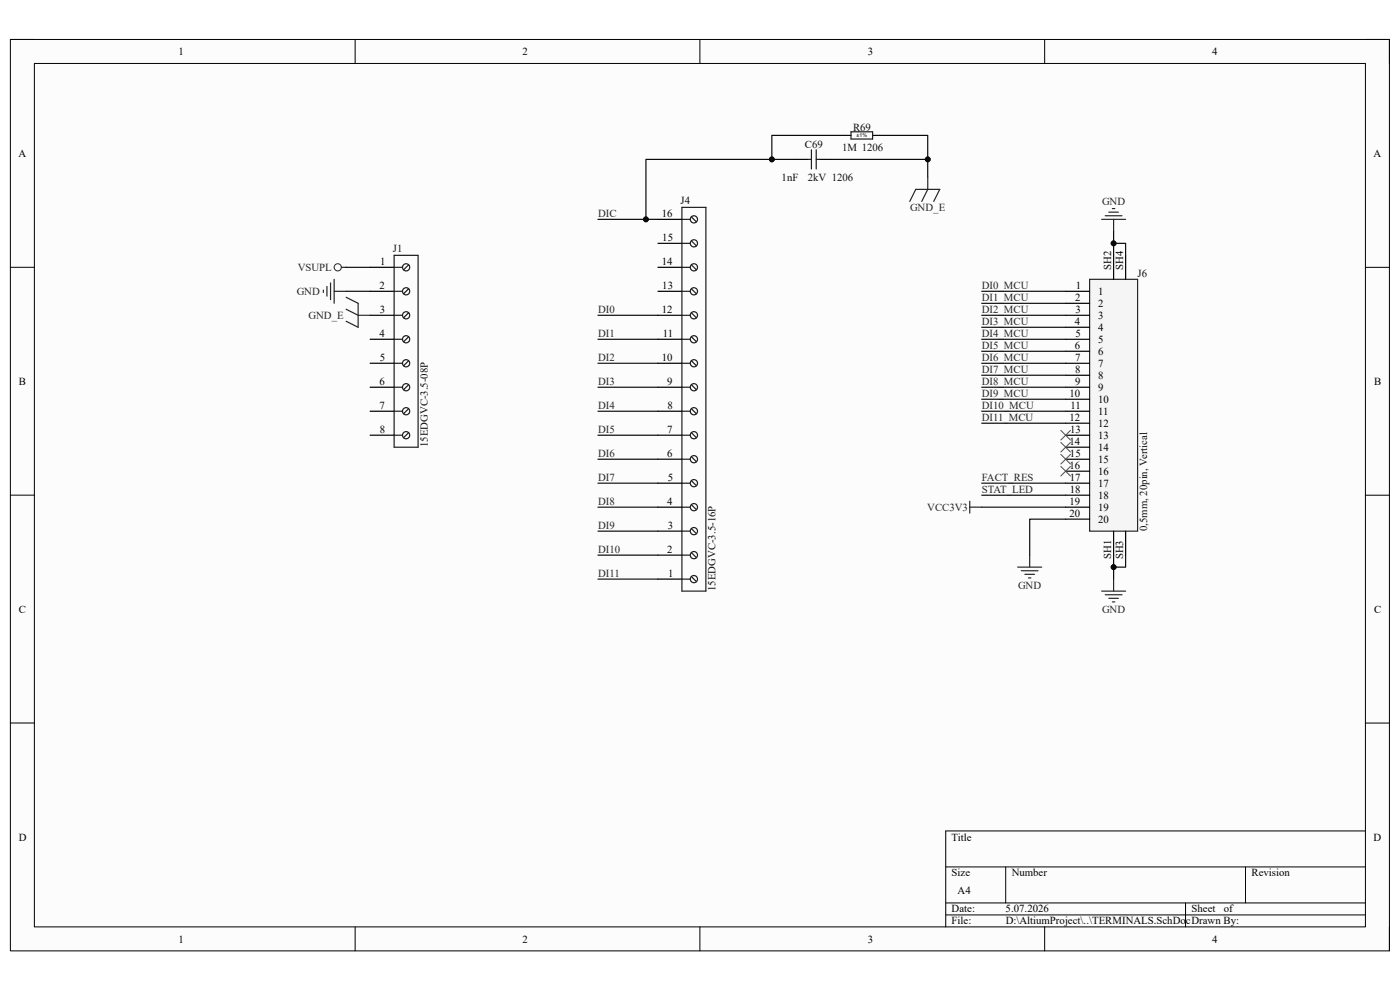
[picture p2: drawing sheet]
<svg xmlns="http://www.w3.org/2000/svg" width="297mm" height="210mm" viewBox="0 0 297 210" stroke-linecap="round" stroke-linejoin="round" font-family="sans-serif">
<path d="M2.2 8.4h292.6v193.3h-292.6z" fill-rule="evenodd" fill="#fcfcfc"/>
<path d="M2.2 8.4h292.6v193.3h-292.6z" fill="none" stroke="#000" stroke-width=".21"/>
<path d="M7.3 13.5h282.4v183.1h-282.4z" fill-rule="evenodd" fill="#fcfcfc"/>
<g fill="none" stroke="#000" stroke-width=".21">
<path d="M2.2 8.4h5.1M7.3 13.5h282.4v183.1h-282.4zM75.3 8.4v5.1M148.5 8.4v5.1M221.6 8.4v5.1M289.7 8.4h5.1v5.1M2.2 56.7h5.1M289.7 56.7h5.1M2.2 105h5.1M289.7 105.1h5.1M2.2 153.4h5.1M289.7 153.4h5.1"/>
<path d="M289.7 176.3h-89.1v20.3M75.3 196.6v5.1M148.5 196.6v5.1M200.6 183.9h89.1M200.6 191.5h89.1M200.6 194.1h89.1M213.4 183.9v7.6M221.6 196.6v5.1M251.5 191.5v5.1M264.2 183.9v7.6M294.8 196.6v5.1"/>
</g>
<circle cx="71.7" cy="56.7" r=".76" fill="none" stroke="#262626" stroke-width=".21"/>
<g fill="none" stroke="#262626" stroke-width=".25">
<path d="M70.9 59.3v5M72.4 56.7h1M68.6 61.5v.6M69.4 60.8v2M70.1 60v3.6M70.9 61.8h2.5M205.7 106.3v2.6M205.7 107.6h2.6M218.5 117.8v2.5M215.9 120.3h5.1M216.7 121.1h3.5M217.4 121.8h2.1"/>
<path d="M218.2 122.6h.5"/>
</g>
<g fill="none" stroke="#0e0e0e" stroke-width=".25">
<path d="M73.4 56.7h5.1M73.4 61.8h5.1M126.9 72h12.7M126.9 66.9h12.7M126.9 77.1h12.7M126.9 92.3h12.7M126.9 87.2h12.7M126.9 97.4h12.7M126.9 82.1h12.7M126.9 107.6h12.7M126.9 102.5h12.7M126.9 112.7h12.7"/>
<path d="M126.9 117.8h12.7M208.3 107.6h17.8M226.1 110.1h-7.6v7.7M126.9 122.9h12.7"/>
</g>
<path d="M78.5 56.7h5.1M78.5 61.8h5.1" fill="none" stroke="#000" stroke-width=".25"/>
<circle cx="86.2" cy="56.7" r=".76" fill="#fefefe"/>
<g fill="none" stroke="#1c1c1c" stroke-width=".25">
<path d="M86.7 56.2l-1.1 1.1"/>
<circle cx="86.2" cy="56.7" r=".76"/>
</g>
<circle cx="86.2" cy="61.8" r=".76" fill="#fefefe"/>
<g fill="none" stroke="#1c1c1c" stroke-width=".25">
<path d="M83.6 56.7h1.8M83.6 54.2h5.1v40.7h-5.1zM83.6 61.8h1.8M86.7 61.3l-1.1 1"/>
<circle cx="86.2" cy="61.8" r=".76"/>
</g>
<path d="M78.5 66.9h5.1" fill="none" stroke="#000" stroke-width=".25"/>
<circle cx="86.2" cy="66.9" r=".76" fill="#fefefe"/>
<g fill="none" stroke="#1c1c1c" stroke-width=".25">
<path d="M83.6 66.9h1.8M86.7 66.3l-1.1 1.1"/>
<circle cx="86.2" cy="66.9" r=".76"/>
</g>
<path d="M78.5 72h5.1" fill="none" stroke="#000" stroke-width=".25"/>
<circle cx="86.2" cy="72" r=".76" fill="#fefefe"/>
<g fill="none" stroke="#1c1c1c" stroke-width=".25">
<path d="M83.6 72h1.8M86.7 71.4l-1.1 1.1"/>
<circle cx="86.2" cy="72" r=".76"/>
</g>
<path d="M78.5 77.1h5.1" fill="none" stroke="#000" stroke-width=".25"/>
<circle cx="86.2" cy="77.1" r=".76" fill="#fefefe"/>
<g fill="none" stroke="#1c1c1c" stroke-width=".25">
<path d="M83.6 77.1h1.8M86.7 76.5l-1.1 1.1"/>
<circle cx="86.2" cy="77.1" r=".76"/>
</g>
<path d="M78.5 82.1h5.1" fill="none" stroke="#000" stroke-width=".25"/>
<circle cx="86.2" cy="82.1" r=".76" fill="#fefefe"/>
<g fill="none" stroke="#1c1c1c" stroke-width=".25">
<path d="M83.6 82.1h1.8M86.7 81.6l-1.1 1.1"/>
<circle cx="86.2" cy="82.1" r=".76"/>
</g>
<path d="M78.5 87.2h5.1" fill="none" stroke="#000" stroke-width=".25"/>
<circle cx="86.2" cy="87.2" r=".76" fill="#fefefe"/>
<g fill="none" stroke="#1c1c1c" stroke-width=".25">
<path d="M83.6 87.2h1.8M86.7 86.7l-1.1 1.1"/>
<circle cx="86.2" cy="87.2" r=".76"/>
</g>
<path d="M78.5 92.3h5.1" fill="none" stroke="#000" stroke-width=".25"/>
<circle cx="86.2" cy="92.3" r=".76" fill="#fefefe"/>
<g fill="none" stroke="#1c1c1c" stroke-width=".25">
<path d="M83.6 92.3h1.8M86.7 91.8l-1.1 1.1"/>
<circle cx="86.2" cy="92.3" r=".76"/>
</g>
<path d="M231.2 59.3h10.1v53.4h-10.1z" fill-rule="evenodd" fill="#f5f5f5"/>
<path d="M231.2 59.3h10.1v53.4h-10.1zM233.7 125.4h5.1M234.5 126.2h3.5M235.2 126.9h2.1M236 127.7h.5M236.3 122.9v2.5" fill="none" stroke="#262626" stroke-width=".25"/>
<g fill="none" stroke="#000" stroke-width=".25">
<path d="M236.3 54.2v5.1M238.8 54.2v5.1M226.1 61.8h5.1M226.1 64.3h5.1M226.1 66.9h5.1M226.1 69.4h5.1M226.1 72h5.1M226.1 74.5h5.1M226.1 77.1h5.1M226.1 79.6h5.1M226.1 82.1h5.1M226.1 84.7h5.1"/>
<path d="M226.1 87.2h5.1M226.1 89.8h5.1M226.1 92.3h5.1M226.1 94.9h5.1M226.1 97.4h5.1M226.1 100h5.1M226.1 102.5h5.1M226.1 105.1h5.1M226.1 107.6h5.1M226.1 110.1h5.1M236.3 112.7v5.1M238.8 112.7v5.1"/>
</g>
<path d="M236.3 117.8v5.1" fill="none" stroke="#0e0e0e" stroke-width=".25"/>
<circle cx="236.3" cy="120.3" r=".51" fill="#0e0e0e"/>
<circle cx="236.3" cy="120.3" r=".51" fill="none" stroke="#0e0e0e" stroke-width=".21"/>
<path d="M238.8 117.8v2.5h-2.5" fill="none" stroke="#0e0e0e" stroke-width=".25"/>
<circle cx="236.3" cy="120.3" r=".51" fill="#0e0e0e"/>
<circle cx="236.3" cy="120.3" r=".51" fill="none" stroke="#0e0e0e" stroke-width=".21"/>
<path d="M233.7 46.5h5.1M234.5 45.8h3.5M235.2 45h2.1M236 44.2h.5M236.3 46.5v2.6" fill="none" stroke="#262626" stroke-width=".25"/>
<path d="M236.3 49.1v5.1" fill="none" stroke="#0e0e0e" stroke-width=".25"/>
<circle cx="236.3" cy="51.6" r=".51" fill="#0e0e0e"/>
<circle cx="236.3" cy="51.6" r=".51" fill="none" stroke="#0e0e0e" stroke-width=".21"/>
<path d="M236.3 51.6h2.5v2.6" fill="none" stroke="#0e0e0e" stroke-width=".25"/>
<circle cx="236.3" cy="51.6" r=".51" fill="#0e0e0e"/>
<circle cx="236.3" cy="51.6" r=".51" fill="none" stroke="#0e0e0e" stroke-width=".21"/>
<path d="M139.6 117.8h5.1M139.6 122.9h5.1" fill="none" stroke="#000" stroke-width=".25"/>
<circle cx="147.2" cy="122.8" r=".76" fill="#fefefe"/>
<g fill="none" stroke="#1c1c1c" stroke-width=".25">
<path d="M146.7 122.3l1 1.1"/>
<circle cx="147.2" cy="122.9" r=".76"/>
</g>
<circle cx="147.2" cy="117.8" r=".76" fill="#fefefe"/>
<g fill="none" stroke="#1c1c1c" stroke-width=".25">
<path d="M144.7 44h5.1v81.4h-5.1zM144.7 117.8h1.7M146.7 117.2l1 1.1M144.7 122.9h1.7"/>
<circle cx="147.2" cy="117.8" r=".76"/>
</g>
<path d="M139.6 112.7h5.1" fill="none" stroke="#000" stroke-width=".25"/>
<circle cx="147.2" cy="112.7" r=".76" fill="#fefefe"/>
<g fill="none" stroke="#1c1c1c" stroke-width=".25">
<path d="M144.7 112.7h1.7M146.7 112.1l1 1.1"/>
<circle cx="147.2" cy="112.7" r=".76"/>
</g>
<path d="M139.6 107.6h5.1" fill="none" stroke="#000" stroke-width=".25"/>
<circle cx="147.2" cy="107.6" r=".76" fill="#fefefe"/>
<g fill="none" stroke="#1c1c1c" stroke-width=".25">
<path d="M144.7 107.6h1.7M146.7 107.1l1 1"/>
<circle cx="147.2" cy="107.6" r=".76"/>
</g>
<path d="M139.6 102.5h5.1" fill="none" stroke="#000" stroke-width=".25"/>
<circle cx="147.2" cy="102.5" r=".76" fill="#fefefe"/>
<g fill="none" stroke="#1c1c1c" stroke-width=".25">
<path d="M144.7 102.5h1.7M146.7 102l1 1"/>
<circle cx="147.2" cy="102.5" r=".76"/>
</g>
<path d="M139.6 97.4h5.1" fill="none" stroke="#000" stroke-width=".25"/>
<circle cx="147.2" cy="97.4" r=".76" fill="#fefefe"/>
<g fill="none" stroke="#1c1c1c" stroke-width=".25">
<path d="M144.7 97.4h1.7M146.7 96.9l1 1.1"/>
<circle cx="147.2" cy="97.4" r=".76"/>
</g>
<path d="M139.6 92.3h5.1" fill="none" stroke="#000" stroke-width=".25"/>
<circle cx="147.2" cy="92.3" r=".76" fill="#fefefe"/>
<g fill="none" stroke="#1c1c1c" stroke-width=".25">
<path d="M144.7 92.3h1.7M146.7 91.8l1 1.1"/>
<circle cx="147.2" cy="92.3" r=".76"/>
</g>
<path d="M139.6 87.2h5.1" fill="none" stroke="#000" stroke-width=".25"/>
<circle cx="147.2" cy="87.2" r=".76" fill="#fefefe"/>
<g fill="none" stroke="#1c1c1c" stroke-width=".25">
<path d="M144.7 87.2h1.7M146.7 86.7l1 1.1"/>
<circle cx="147.2" cy="87.2" r=".76"/>
</g>
<path d="M139.6 82.1h5.1" fill="none" stroke="#000" stroke-width=".25"/>
<circle cx="147.2" cy="82.1" r=".76" fill="#fefefe"/>
<g fill="none" stroke="#1c1c1c" stroke-width=".25">
<path d="M144.7 82.1h1.7M146.7 81.6l1 1.1"/>
<circle cx="147.2" cy="82.1" r=".76"/>
</g>
<path d="M139.6 77.1h5.1" fill="none" stroke="#000" stroke-width=".25"/>
<circle cx="147.2" cy="77.1" r=".76" fill="#fefefe"/>
<g fill="none" stroke="#1c1c1c" stroke-width=".25">
<path d="M144.7 77.1h1.7M146.7 76.5l1 1.1"/>
<circle cx="147.2" cy="77.1" r=".76"/>
</g>
<path d="M139.6 72h5.1" fill="none" stroke="#000" stroke-width=".25"/>
<circle cx="147.2" cy="72" r=".76" fill="#fefefe"/>
<g fill="none" stroke="#1c1c1c" stroke-width=".25">
<path d="M144.7 72h1.7M146.7 71.4l1 1.1"/>
<circle cx="147.2" cy="72" r=".76"/>
</g>
<path d="M139.6 66.9h5.1" fill="none" stroke="#000" stroke-width=".25"/>
<circle cx="147.2" cy="66.9" r=".76" fill="#fefefe"/>
<g fill="none" stroke="#1c1c1c" stroke-width=".25">
<path d="M144.7 66.9h1.7M146.7 66.3l1 1.1"/>
<circle cx="147.2" cy="66.9" r=".76"/>
</g>
<path d="M139.6 61.8h5.1" fill="none" stroke="#000" stroke-width=".25"/>
<circle cx="147.2" cy="61.8" r=".76" fill="#fefefe"/>
<g fill="none" stroke="#1c1c1c" stroke-width=".25">
<path d="M144.7 61.8h1.7M146.7 61.3l1 1"/>
<circle cx="147.2" cy="61.8" r=".76"/>
</g>
<path d="M139.6 56.7h5.1" fill="none" stroke="#000" stroke-width=".25"/>
<circle cx="147.2" cy="56.7" r=".76" fill="#fefefe"/>
<g fill="none" stroke="#1c1c1c" stroke-width=".25">
<path d="M144.7 56.7h1.7M146.7 56.2l1 1.1"/>
<circle cx="147.2" cy="56.7" r=".76"/>
</g>
<path d="M139.6 51.6h5.1" fill="none" stroke="#000" stroke-width=".25"/>
<circle cx="147.2" cy="51.6" r=".76" fill="#fefefe"/>
<g fill="none" stroke="#1c1c1c" stroke-width=".25">
<path d="M144.7 51.6h1.7M146.7 51.1l1 1.1"/>
<circle cx="147.2" cy="51.6" r=".76"/>
</g>
<path d="M139.6 46.5h5.1" fill="none" stroke="#000" stroke-width=".25"/>
<circle cx="147.2" cy="46.5" r=".76" fill="#fefefe"/>
<g fill="none" stroke="#1c1c1c" stroke-width=".25">
<path d="M144.7 46.5h1.7M146.7 46l1 1.1"/>
<circle cx="147.2" cy="46.5" r=".76"/>
</g>
<g fill="none" stroke="#0e0e0e" stroke-width=".25">
<path d="M126.9 46.5h12.7M208.3 61.8h17.8M208.3 64.3h17.8M208.3 66.9h17.8M208.3 69.4h17.8M208.3 72h17.8M208.3 74.5h17.8M208.3 77.1h17.8M208.3 79.6h17.8M208.3 82.1h17.8M208.3 84.7h17.8M208.3 87.2h17.8"/>
<path d="M208.3 89.8h17.8"/>
</g>
<path d="M225.1 91.3l2 2M225.1 93.9l2 2M225.1 96.4l2 2M225.1 98.9l2 2.1M227.1 91.3l-2 2M227.1 93.9l-2 2M227.1 96.4l-2 2M227.1 98.9l-2 2.1" fill="none" stroke="#4c4c4c" stroke-width=".21"/>
<circle cx="137" cy="46.5" r=".51" fill="#0e0e0e"/>
<circle cx="137" cy="46.5" r=".51" fill="none" stroke="#0e0e0e" stroke-width=".21"/>
<path d="M186.6 28.7h10.2v8.9M208.3 105.1h17.8M208.3 102.5h17.8" fill="none" stroke="#0e0e0e" stroke-width=".25"/>
<path d="M73.4 63.1l2.6 1.2v5.1l-2.6-1.2M73.4 65.6l2.6 1.3h2.5" fill="none" stroke="#262626" stroke-width=".25"/>
<path d="M168.8 33.8h2.6M173.9 33.8h2.6M179 28.7h1.5M185.1 28.7h1.5" fill="none" stroke="#000" stroke-width=".25"/>
<path d="M171.4 33.8h.7M172.1 31.8v4.1M173.2 31.8v4M173.2 33.8h.7M180.5 28h4.6v1.5h-4.6z" fill="none" stroke="#1c1c1c" stroke-width=".25"/>
<circle cx="196.8" cy="33.8" r=".51" fill="#0e0e0e"/>
<circle cx="196.8" cy="33.8" r=".51" fill="none" stroke="#0e0e0e" stroke-width=".21"/>
<path d="M176.5 33.8h20.3" fill="none" stroke="#0e0e0e" stroke-width=".25"/>
<circle cx="196.8" cy="33.8" r=".51" fill="#0e0e0e"/>
<circle cx="196.8" cy="33.8" r=".51" fill="none" stroke="#0e0e0e" stroke-width=".21"/>
<path d="M179 28.7h-15.3v5.1" fill="none" stroke="#0e0e0e" stroke-width=".25"/>
<circle cx="163.7" cy="33.8" r=".51" fill="#0e0e0e"/>
<circle cx="163.7" cy="33.8" r=".51" fill="none" stroke="#0e0e0e" stroke-width=".21"/>
<path d="M168.8 33.8h-31.8v12.7" fill="none" stroke="#0e0e0e" stroke-width=".25"/>
<circle cx="163.7" cy="33.8" r=".51" fill="#0e0e0e"/>
<circle cx="163.7" cy="33.8" r=".51" fill="none" stroke="#0e0e0e" stroke-width=".21"/>
<circle cx="137" cy="46.5" r=".51" fill="#0e0e0e"/>
<circle cx="137" cy="46.5" r=".51" fill="none" stroke="#0e0e0e" stroke-width=".21"/>
<path d="M196.8 37.6v2.6l-1.3 2.5M193 42.7l1.3-2.5h5.1l-1.3 2.5" fill="none" stroke="#262626" stroke-width=".25"/>
<g font-size="2.3">
<text x="37.9" y="11.7">1</text>
<text x="110.9" y="11.7">2</text>
<text x="184.1" y="11.7">3</text>
<text x="257.1" y="11.7">4</text>
<text x="3.9" y="33.3">A</text>
<text x="291.4" y="33.3">A</text>
<text x="140.4" y="46">16</text>
<text x="140.5" y="51.1">15</text>
<text x="80.7" y="56.2">1</text>
<text x="140.4" y="56.2">14</text>
<text x="235.8" y="57.2" transform="rotate(-90 235.8 57.2)">SH2</text>
<text x="238.3" y="57.2" transform="rotate(-90 238.3 57.2)">SH4</text>
<text x="80.5" y="61.3">2</text>
<text x="140.5" y="61.3">13</text>
<text x="228.1" y="63.8">2</text>
<text x="228.3" y="61.3">1</text>
<text x="233" y="62.6">1</text>
<text x="233" y="65.1">2</text>
<text x="80.5" y="71.5">4</text>
<text x="80.6" y="66.4">3</text>
<text x="140.4" y="66.4">12</text>
<text x="140.6" y="71.5">11</text>
<text x="228" y="68.9">4</text>
<text x="228.1" y="71.5">5</text>
<text x="228.2" y="66.4">3</text>
<text x="233" y="67.6">3</text>
<text x="233" y="70.2">4</text>
<text x="80.6" y="76.5">5</text>
<text x="140.4" y="76.5">10</text>
<text x="228" y="74">6</text>
<text x="228.1" y="76.5">7</text>
<text x="233" y="72.7">5</text>
<text x="233" y="75.3">6</text>
<text x="233" y="77.8">7</text>
<text x="4" y="81.6">B</text>
<text x="80.5" y="81.6">6</text>
<text x="141.6" y="81.6">9</text>
<text x="228.1" y="79.1">8</text>
<text x="228.1" y="81.6">9</text>
<text x="233" y="80.3">8</text>
<text x="233" y="82.9">9</text>
<text x="291.5" y="81.6">B</text>
<text x="80.5" y="86.7">7</text>
<text x="141.6" y="86.7">8</text>
<text x="226.9" y="84.2">10</text>
<text x="226.9" y="89.3">12</text>
<text x="227.1" y="86.7">11</text>
<text x="233" y="85.4">10</text>
<text x="233" y="88">11</text>
<text x="80.6" y="91.8">8</text>
<text x="141.6" y="91.8">7</text>
<text x="226.9" y="94.4">14</text>
<text x="227" y="91.8">13</text>
<text x="233" y="90.6">12</text>
<text x="233" y="93.1">13</text>
<text x="233" y="95.6">14</text>
<text x="141.6" y="96.9">6</text>
<text x="141.6" y="102">5</text>
<text x="226.9" y="99.4">16</text>
<text x="226.9" y="102">17</text>
<text x="227" y="96.9">15</text>
<text x="233" y="98.2">15</text>
<text x="233" y="100.7">16</text>
<text x="141.6" y="107.1">4</text>
<text x="226.9" y="107.1">19</text>
<text x="226.9" y="104.5">18</text>
<text x="233" y="103.3">17</text>
<text x="233" y="105.8">18</text>
<text x="141.7" y="112.1">3</text>
<text x="226.9" y="109.6">20</text>
<text x="233" y="108.3">19</text>
<text x="233" y="110.9">20</text>
<text x="141.6" y="117.3">2</text>
<text x="235.8" y="118.5" transform="rotate(-90 235.8 118.5)">SH1</text>
<text x="238.3" y="118.6" transform="rotate(-90 238.3 118.6)">SH3</text>
<text x="141.8" y="122.3">1</text>
<text x="4" y="130">C</text>
<text x="291.5" y="130">C</text>
<text x="4" y="178.3">D</text>
<text x="201.9" y="178.3">Title</text>
<text x="291.4" y="178.3">D</text>
<text x="201.9" y="185.9">Size</text>
<text x="214.6" y="185.9">Number</text>
<text x="265.5" y="185.9">Revision</text>
<text x="203.2" y="189.7">A4</text>
<text x="201.9" y="193.5">Date:</text>
<text x="201.9" y="196.1">File:</text>
<text x="213.3" y="193.5">5.07.2026</text>
<text x="213.4" y="196.1">D:\AltiumProject\..\TERMINALS.SchDocDrawn By:</text>
<text x="252.8" y="193.5">Sheet</text>
<text x="259.6" y="193.5">of</text>
<text x="37.9" y="199.9">1</text>
<text x="110.9" y="199.9">2</text>
<text x="184.1" y="199.9">3</text>
<text x="257.1" y="199.9">4</text>
</g>
<g font-size="2.3" fill="#0e0e0e">
<text x="181" y="27.7">R69</text>
<text x="170.8" y="31.5">C69</text>
<text x="178.7" y="32">1M 1206</text>
<text x="165.8" y="38.4">1nF</text>
<text x="171.4" y="38.4">2kV 1206</text>
<text x="144.4" y="43.2">J4</text>
<text x="83.4" y="53.4">J1</text>
<text x="241.3" y="58.7">J6</text>
<text x="90.8" y="94.9" transform="rotate(-90 90.8 94.9)">15EDGVC-3.5-08P</text>
<text x="243.4" y="112.7" transform="rotate(-90 243.4 112.7)">0,5mm, 20pin, Vertical</text>
<text x="151.8" y="125.4" transform="rotate(-90 151.8 125.4)">15EDGVC-3.5-16P</text>
</g>
<g font-size="2.3" fill="#262626">
<text x="126.9" y="46">DIC</text>
<text x="193.1" y="44.7">GND_E</text>
<text x="233.8" y="43.5">GND</text>
<text x="63.2" y="57.4">VSUPL</text>
<text x="62.9" y="62.6">GND</text>
<text x="208.3" y="61.3">DI0_MCU</text>
<text x="208.3" y="63.8">DI1_MCU</text>
<text x="65.4" y="67.6">GND_E</text>
<text x="126.9" y="66.4">DI0</text>
<text x="126.9" y="71.5">DI1</text>
<text x="208.3" y="66.4">DI2_MCU</text>
<text x="208.3" y="68.9">DI3_MCU</text>
<text x="208.3" y="71.5">DI4_MCU</text>
<text x="126.9" y="76.5">DI2</text>
<text x="208.3" y="74">DI5_MCU</text>
<text x="208.3" y="76.5">DI6_MCU</text>
<text x="126.9" y="81.6">DI3</text>
<text x="208.3" y="79.1">DI7_MCU</text>
<text x="208.3" y="81.6">DI8_MCU</text>
<text x="126.9" y="86.7">DI4</text>
<text x="208.3" y="84.2">DI9_MCU</text>
<text x="208.3" y="86.7">DI10_MCU</text>
<text x="208.3" y="89.3">DI11_MCU</text>
<text x="126.9" y="91.8">DI5</text>
<text x="126.9" y="102">DI7</text>
<text x="126.9" y="96.9">DI6</text>
<text x="208.3" y="102">FACT_RES</text>
<text x="126.9" y="107.1">DI8</text>
<text x="208.3" y="104.5">STAT_LED</text>
<text x="126.9" y="112.1">DI9</text>
<text x="196.7" y="108.3">VCC3V3</text>
<text x="126.9" y="117.3">DI10</text>
<text x="126.9" y="122.3">DI11</text>
<text x="216" y="124.9">GND</text>
<text x="233.8" y="130">GND</text>
</g>
<text font-size="1.1" fill="#0e0e0e" x="181.7" y="29.1">±1%</text>
</svg>
